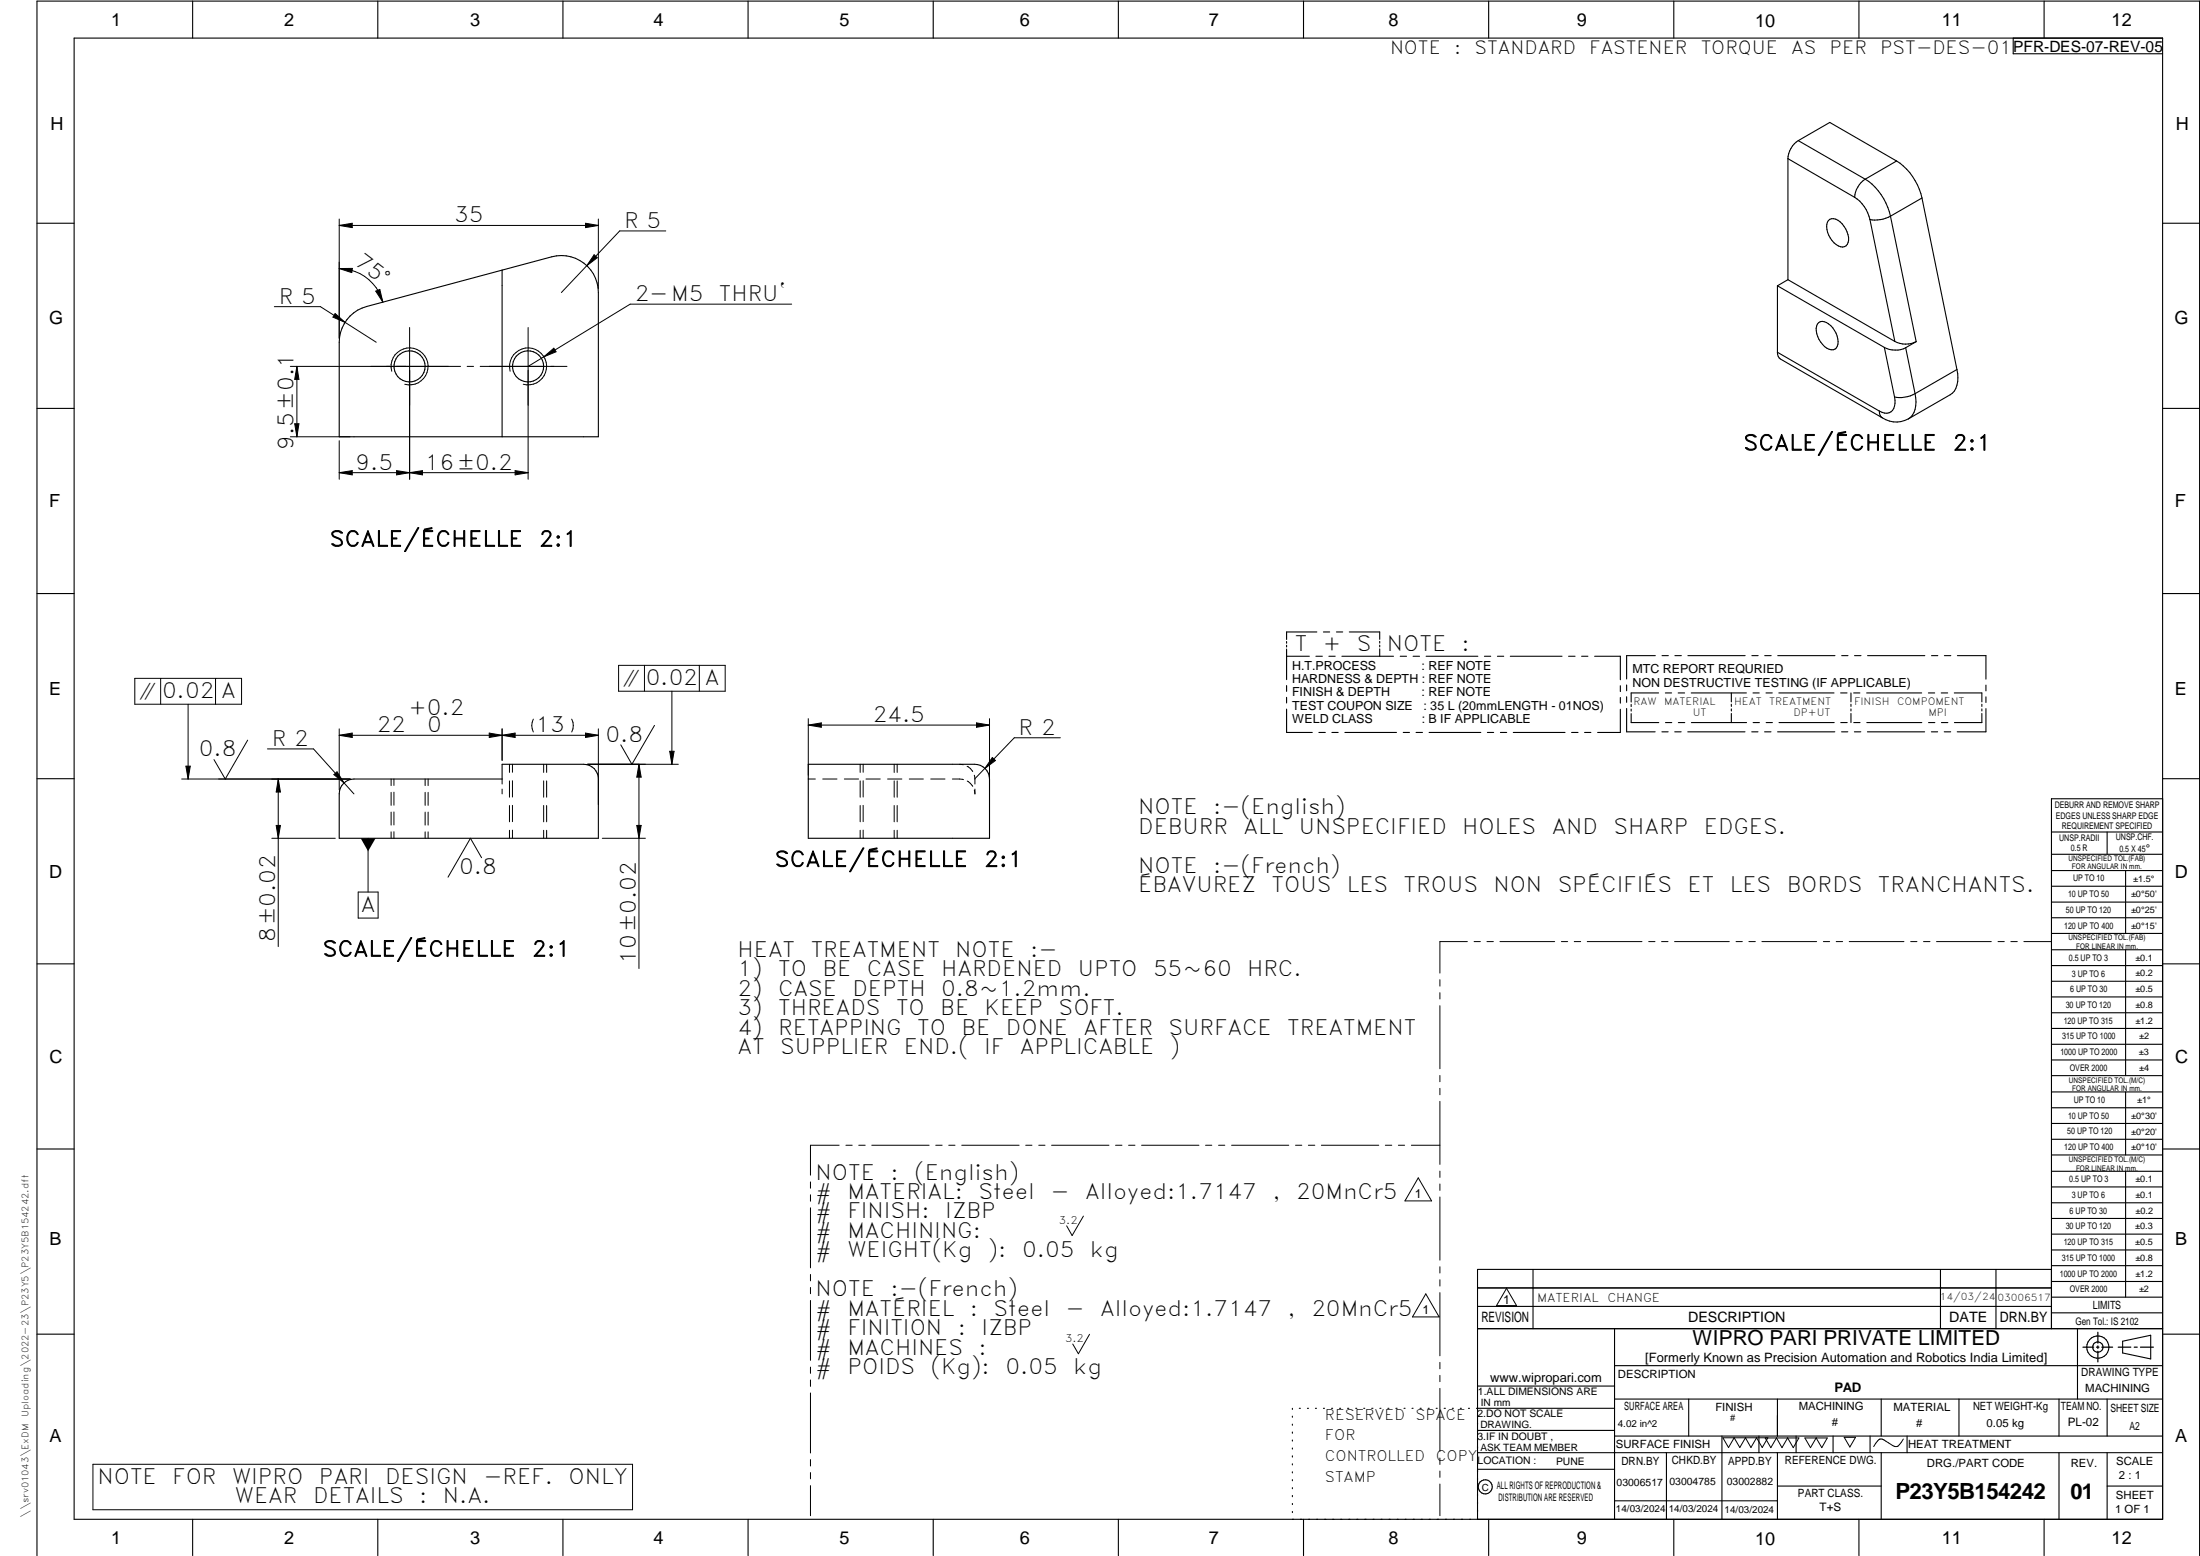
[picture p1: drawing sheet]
<svg xmlns="http://www.w3.org/2000/svg" width="594mm" height="420mm" viewBox="0 0 594 420" stroke-linecap="round" stroke-linejoin="round" font-family="sans-serif">
<g fill="none" stroke="#000" stroke-width=".3">
<path d="M20 10.3h564v400h-564zM52 .3v10M102 .3v10M152 .3v10M202 .3v10M252 .3v10M302 .3v10M352 .3v10M402 .3v10M452 .3v10M502 .3v10M543.6 10.3v4.2h40.4"/>
<path d="M552 .3v10M485.6 38a6.2 6.2 0 0 0-2.8 4.8M485.6 38l8.5-4.9 18 10.4M485.6 38l18.1 10.4M482.8 42.8l18 10.5M482.8 42.8v32.7M493.7 59.6a2.24 2.24 0 0 1 3.2 .3 6.2 6.2 0 0 1 2.2 5.5 1.83 1.83 0 0 1-1.5 1.3 1.83 1.83 0 0 1-1.8-.7 5.9 5.9 0 0 1-2.3-6zM500.8 53.3a9.6 9.6 0 0 1 4.1 6M503.7 48.4a15.9 15.9 0 0 1 6.8 10M503.7 48.4a6.4 6.4 0 0 0-2.9 4.9M504.9 59.3l6.8 32.9M510.5 58.4l6.9 33.8"/>
<path d="M510.5 58.4a8.5 8.5 0 0 1-5.6 .9M512.1 43.5l-8.4 4.9M512.1 43.5a16 16 0 0 1 6.9 10M519 53.5l9.4 46.3M519 53.5l-8.5 4.9M10 60.3h10M135.6 72.9v45M480 77.2v17.9M480 77.2l28.8 16.6M482.8 75.5l-2.8 1.7M482.8 75.5l28.9 16.7M584 60.3h10"/>
<path d="M94.5 85.3a9.5 9.5 0 0 1 4.5-2.5l50-13.5a10 10 0 0 1 12.6 9.7v38.9h-70v-25.5a10.1 10.1 0 0 1 2.9-7.1zM480 95.1a2.08 2.08 0 0 0 .8 1.8l27.5 15.9M480 95.1l27.5 15.9M491.1 87.1a2.59 2.59 0 0 1 3.3 .8 5.7 5.7 0 0 1 1.7 5.6 1.76 1.76 0 0 1-2.8 .5 6.2 6.2 0 0 1-2.7-5.9zM508.8 93.8a6.5 6.5 0 0 0 5.8 .1M508.8 93.8l2.8 13.4M511.7 92.2a6.3 6.3 0 0 0 5.7 0M514.6 93.9l2.5 12.4M517.4 92.2l-2.8 1.7M528.4 99.8l-11.3 6.5M528.4 99.8a6.8 6.8 0 0 1-1.2 6.4l-11.9 6.9M10 110.3h10"/>
<path d="M507.5 111a1.95 1.95 0 0 0 .8 1.8M508.3 112.8a6.7 6.7 0 0 0 7 .3M511.6 107.2a3.6 3.6 0 0 1-1.5 4.3 3.1 3.1 0 0 1-2.6-.5M517.1 106.3a6.1 6.1 0 0 1-1.8 6.8M517.1 106.3a8.5 8.5 0 0 1-5.5 .9M584 110.3h10M10 160.3h10M347.4 177.2h6.2M347.4 173.2v.5M347.4 174.2v.5M347.4 175.3v8.2M355.3 177.2h1.8"/>
<path d="M355.6 170.6h-8.2v2.1M357.4 170.6h1.7M358.9 177.2h1.6M360.9 170.6h1.7M362.4 177.2h13.9M364.4 170.6h8.2v2M372.6 173.2v.5M372.6 174.2v.5M372.6 175.2v2M378.1 177.2h1.7M381.6 177.2h1.7M385.1 177.2h14"/>
<path d="M400.8 177.2h1.7M404.4 177.2h1.7M407.8 177.2h14M423.6 177.2h1.7M427.1 177.2h1.7M430.6 177.2h7v6.4M447 177h-7.8v6.3M448.8 177h1.7M452.3 177h1.7M455.8 177h15.4M473.1 177h1.7M476.5 177h1.8"/>
<path d="M480.1 177h15.4M497.3 177h1.7M500.8 177h1.7M504.3 177h15.5M521.6 177h1.7M525.1 177h1.7M528.6 177h7.7v6.4M584 160.3h10M347.4 185.1v1.6M347.4 188.3v1.5M347.4 191.5v6.3h7M356.1 197.8h1.8"/>
<path d="M359.7 197.8h1.7M363.2 197.8h13.9M378.9 197.8h1.7M382.4 197.8h1.7M385.9 197.8h14M401.7 197.8h1.6M405.2 197.8h1.7M408.6 197.8h14M424.4 197.8h1.7M427.9 197.8h1.7M437.6 185.2v1.5M437.6 188.3v1.6"/>
<path d="M437.6 191.5v6.3h-6.2M439.2 185v1.5M439.2 188.1v1.6M439.2 191.3v6.3h7.7M440.5 192.7v2.4h7.4M440.5 190.2v.6M440.5 191.5v.5M447.9 187.1h-7.4v2.5M448.8 197.6h1.7M449.7 187.1h1.7M449.7 195.1h1.7M452.2 197.6h1.8"/>
<path d="M453.2 187.1h1.7M453.2 195.1h1.7M455.8 197.6h15.4M456.7 187.1h14.9M456.7 195.1h14.9M467.5 187.1v2.4M467.5 190.2v.6M467.5 191.4v.6M467.5 192.7v2.4M473 197.6h1.7M473.4 187.1h1.7M473.4 195.1h1.7"/>
<path d="M476.5 197.6h1.7M476.9 187.1h1.7M476.9 195.1h1.7M480 197.6h15.5M480.3 187.1h15M480.4 195.1h14.9M497 187.1h1.8M497.1 195.1h1.7M497.3 197.6h1.7M499.8 187.1v2.4M499.8 190.2v.6M499.8 191.4v.6"/>
<path d="M499.8 192.7v2.4M500.5 187.1h1.7M500.6 195.1h1.7M500.8 197.6h1.7M504.1 187.1h14.8M504.1 195.1h14.9M504.3 197.6h15.4M520.7 187.1h1.7M520.8 195.1h1.7M521.5 197.6h1.7M524.2 187.1h1.7M524.2 195.1h1.8"/>
<path d="M525 197.6h1.7M527.7 187.1h7.5v2.4M535.2 190.2v.6M535.2 191.4v.6M535.2 192.7v2.4h-7.4M536.3 185v1.6M536.3 188.2v1.5M536.3 191.3v6.3h-7.8M10 210.3h10M92.8 211.5a3.7 3.7 0 0 1 2.8-1.1h40v-4h22a3.9 3.9 0 0 1 4 4v16h-70v-12a3.9 3.9 0 0 1 1.2-2.9zM218.3 206.4h44.9a4 4 0 0 1 4 4v16h-48.9zM584 215.7h-30v143.1"/>
<path d="M584 210.3h10M554 224.7h30M554 230.7h30M554 235.1h30M554 239.3h30M569 224.7v6M574 235.1v17M554 243.6h30M554 247.8h30M554 252.1h30M554 256.5h30M574 256.5v33.9"/>
<path d="M10 260.3h10M554 260.7h30M554 265h30M554 269.2h30M554 273.5h30M554 277.7h30M584 260.3h10M554 282h30M554 286.2h30M554 290.4h30M554 294.9h30M554 299.1h30"/>
<path d="M574 294.9v17M10 310.3h10M554 303.4h30M554 307.6h30M554 311.9h30M554 316.3h30M574 316.3v34M584 310.3h10M554 320.5h30M554 324.8h30M554 329h30M554 333.2h30"/>
<path d="M554 337.5h30M399 358.8h185M399 352.8h155M399 347.8h155M414 342.8v16M436 358.8v51.5M524 342.8v16M539 342.8v16M554 341.8h30M554 346h30M554 350.3h30M554 354.5h30"/>
<path d="M554 342.8h-155v67.5M561 358.8v19M10 360.3h10M399 374.3h37M436 368.8h148M436 377.8h148M456 377.8v10M480 377.8v10M508 377.8v10M529 377.8v10M556 377.8v10M569 377.8v10"/>
<path d="M573.2 362.2l7.6-1.6v6.3l-7.6-1.6zM584 360.3h10M349 380.3v.3M349 382.4v.3M349 384.6v.3M349 386.7v.3M349 388.8v.3M349 391v.3M349 393.1v.3M349 395.3v.3M349 397.4v.3M349 399.5v.3"/>
<path d="M350.9 380.3h.2M353.1 380.3h.2M355.2 380.3h.3M357.4 380.3h.3M359.6 380.3h.3M361.7 380.3h.3M363.9 380.3h.3M366.1 380.3h.3M368.3 380.3h.2M370.4 380.3h.3M372.6 380.3h.3M374.8 380.3h.3"/>
<path d="M376.9 380.3h.4M379.1 380.3h.3M381.3 380.3h.3M383.4 380.3h.4M385.6 380.3h.3M387.8 380.3h.3M390 380.3h.3M392.2 380.3h.3M394.3 380.3h.3M396.5 380.3h.3M398.7 380.3h37.3M399 386.2h37"/>
<path d="M399 396.7h37M436 387.8h148M450 392.3v18M465 387.8v22.5M475 387.8v4.5M480 392.3v18M485 387.8v4.5M495 387.8v4.5M505 387.8v4.5M508 392.3v18M515 387.8v4.5M556 392.3v18"/>
<path d="M569 392.3v18M584 392.3h-185M52 410.3v9.7M102 410.3v9.7M152 410.3v9.7M202 410.3v9.7M252 410.3v9.7M302 410.3v9.7M349 401.7v.3M349 403.8v.4M349 406v.3M349 408.1v.3"/>
<path d="M352 410.3v9.7M402 410.3v9.7M436 405.3h44M452 410.3v9.7M480 401.3h28M502 410.3v9.7M552 410.3v9.7M569 401.3h15M10 420v-419.7h584v419.7"/>
<circle cx="110.6" cy="98.9" r="4.2"/>
<circle cx="142.6" cy="98.9" r="4.2"/>
<circle cx="566.5" cy="363.8" r="2.99"/>
<circle cx="566.5" cy="363.7" r="1.41"/>
<circle cx="401.1" cy="401.5" r="1.9"/>
</g>
<path d="M566.5 359.7v3M562.5 363.8h2.9M566.1 363.8h.7M566.5 363.4v.7M566.5 364.9v2.8M567.6 363.8h2.9M572 363.8h3.4M576.3 363.8h.8M578 363.8h3.5" fill="none" stroke="#000" stroke-width=".34"/>
<g fill="none" stroke="#000" stroke-width=".27">
<path d="M91.6 59.1v32.3M161.6 59.1v18.9M91.6 72.5h3.6l-.2 1.1zM91.6 72.5a12.2 12.2 0 0 1 11.8 9.1M91.6 60.9l3.5-.6v1.2zM91.6 60.9h70M101.5 78.6l1.1-.5 .8 3.5zM158.1 60.3l3.5 .6-3.5 .6zM160.4 68.8l.9 .8-2.9 2.2zM179.8 62.4h-12.5l-15.7 16.6M74.1 82.8h12.4l15.1 9.6M78.4 98.9h46"/>
<path d="M80.2 98.9l.5 3.5h-1.1zM80.2 98.9v19M90.5 84.7l2.7 2.3-3.3-1.4zM110.6 88.4v41M126.1 98.9h1.8M129.7 98.9h23.4M142.6 88.4v41M146.8 96.4l2.8-2.4 .5 1zM213.8 82.1h-43.6l-27.6 16.8M78.4 117.9h16.2M79.6 114.4h1.1l-.5 3.5zM91.6 119v10.4"/>
<path d="M105.8 100.2a5 5 0 0 1 4.4-6.2 5 5 0 0 1 5.4 5.4 5 5 0 0 1-6.3 4.4M137.7 100.2a5 5 0 0 1 4.4-6.3 5 5 0 0 1 5.4 5.4 5 5 0 0 1-6.2 4.5M91.6 127.6l3.5-.5v1.1zM91.6 127.6h51M107.1 127.1l3.5 .5-3.5 .6zM110.6 127.6l3.5-.5v1.1zM139.1 127.1l3.5 .5-3.5 .6zM167 179.7h28.8v6.9h-28.8zM174 179.7v6.9M188.8 179.7v6.9M36.4 183.2h28.8v7h-28.8zM43.4 183.2v7"/>
<path d="M50.8 190.2v20.2M58.2 183.2v7M66.9 199.9l-6.1 10.5-3-5.3M91.6 196.8v16.5M91.6 198.5l3.5-.5v1.1zM91.6 198.5h70M132.1 198v1.1l7-1.1v1.1zM135.6 196.8v8.5M144 194.2a3.8 3.8 0 0 0 0 3.5M154.4 194.2a3.8 3.8 0 0 1 0 3.5M158.1 198l3.5 .5-3.5 .6zM161.6 196.8v20.5"/>
<path d="M176.7 195.9l-6.1 10.5-3-5.3M181.4 186.6v19.8M218.3 194.1v15.2M218.3 195.8l3.5-.6v1.2zM218.3 195.8h48.9M263.7 195.2l3.5 .6-3.5 .6zM267.2 194.1v23.2M286.3 199.2h-12.4l-10.7 11.2M49.1 210.4h45.5M50.2 206.9h1.2l-.6 3.5zM72.2 202.2h12.5l10.9 12.2M75.1 210.4v45.2"/>
<path d="M75.1 210.4l.6 3.5h-1.1zM90.2 209.2l.8-.8 1.9 3zM105.6 210.4v1.7M105.6 214v3.5M105.6 219.3v3.5M106.4 210.4v1.7M106.4 213.9v3.5M106.4 219.2v3.6M114.8 210.4v1.7M114.8 214v3.5M114.8 219.3v3.5M115.6 210.4v1.7"/>
<path d="M115.6 214v3.5M115.6 219.3v3.5M135.6 210.4v1.3M135.6 213.1v1.3M137.6 206.4v2.2M137.6 210.9v4.4M137.6 217.5v4.4M138.4 206.4v2.1M138.4 210.8v4.4M138.4 217.5v4.4M146.8 206.4v2.2M146.8 210.9v4.4"/>
<path d="M146.8 217.5v4.4M147.6 206.4v2.2M147.6 210.9v4.4M147.6 217.5v4.4M158.7 206.4h24.5M172.5 206.4l.6 3.4h-1.1zM172.5 206.4v55.1M180.8 202.9h1.2l-.6 3.5zM218.3 210.4h1.9M222.2 210.4h3.8M228 210.4h3.9M232.3 206.4v2.2"/>
<path d="M232.3 210.9v4.4M232.3 217.5v4.4M233.1 206.4v2.1M233.1 210.8v4.4M233.1 217.5v4.4M233.8 210.4h3.9M239.7 210.4h3.8M241.5 206.4v2.2M241.5 210.9v4.4M241.5 217.5v4.4M242.3 206.4v2.2M242.3 210.9v4.4"/>
<path d="M242.3 217.5v4.4M245.5 210.4h3.8M251.3 210.4h3.9M257.2 210.4l3 .1M259.1 206.4l1 .1M261.1 206.9l.9 .6 .7 .8M261.2 210.9l1.5 1.4M263.1 209.3l.2 2.4M263.3 213.1v1.3l-.2-1M268 204.6l.8 .8-2.8 2.1zM73.4 226.4h17.1M74.6 222.9h1.1l-.6 3.5z"/>
<path d="M99.4 226.4v14.5M105.6 224.6v1.8M106.4 224.6v1.8M114.8 224.6v1.8M115.6 224.6v1.8M130 231.6l-3-5.2-6 10.5M137.6 224.2v2.2M138.4 224.2v2.2M146.8 224.2v2.2M147.6 224.2v2.2M162.6 226.4h11.7M172 222.9h1.1l-.6 3.5z"/>
<path d="M232.3 224.2v2.2M233.1 224.2v2.2M241.5 224.2v2.2M242.3 224.2v2.2M96.7 240.9h5.4v7h-5.4zM396.2 254.3h-7.4v8.5M398.1 254.3h1.6M401.5 254.3h1.8M405 254.3h14.8M421.6 254.3h1.7M425.1 254.3h1.7M428.6 254.3h14.8"/>
<path d="M445.2 254.3h1.7M448.7 254.3h1.7M452.2 254.3h14.8M468.8 254.3h1.7M472.3 254.3h1.7M475.8 254.3h14.8M492.4 254.3h1.7M495.8 254.3h1.8M499.4 254.3h14.7M516 254.3h1.6M519.4 254.3h1.8M522.9 254.3h14.8"/>
<path d="M539.5 254.3h1.7M543 254.3h1.7M546.5 254.3h7.4M388.8 264.5v1.8M388.8 268.1v1.6M388.8 271.6v17M388.8 290.4v1.7M388.8 293.9v1.7M388.8 297.4v17M218.9 319.2v1.6M226.6 309.2h-7.7v8.1M228.4 309.2h1.7"/>
<path d="M231.9 309.2h1.7M235.4 309.2h15.5M252.7 309.2h1.7M256.2 309.2h1.7M259.7 309.2h15.5M277 309.2h1.7M280.5 309.2h1.7M284 309.2h15.5M301.2 309.2h1.8M304.8 309.2h1.7M308.3 309.2h15.5M325.5 309.2h1.7"/>
<path d="M329.1 309.2h1.6M332.6 309.2h15.4M349.8 309.2h1.7M353.3 309.2h1.7M356.8 309.2h15.5M374.1 309.2h1.7M377.6 309.2h1.7M381.1 309.2h7.7M383 318.1l3.6 6.2h-7.2zM388.8 316.2v1.7M388.8 319.7v1.7M218.9 322.6v1.8"/>
<path d="M218.9 326.1v16.2M292.6 328.4l-3.1 5.2-1.5-2.6M388.8 323.2v17.1M218.9 344.1v1.8M218.9 347.6v1.7M218.9 351.2v16.1M385 349.4l3.6 6.2h-7.2zM388.8 342.1v1.6M388.8 345.6v1.7M388.8 349v17.1M406.8 347.9l2.7 4.7h-5.4zM218.9 369.1v1.7"/>
<path d="M218.9 372.6v1.8M218.9 376.1v16.2M294.2 360.3l-3 5.2-1.5-2.6M388.8 367.9v1.7M388.8 371.4v1.7M388.8 374.9v17M25.1 395.4h145.7v12.3h-145.7zM218.9 394.1v1.8M218.9 397.6v1.7M388.8 393.7v1.7M388.8 397.2v1.7M465.2 388.2h12.2l-1.5 2.7-1.6-2.7-1.5 2.7-1.5-2.7-1.5 2.7-1.5-2.7-1.5 2.7z"/>
<path d="M476.7 388.3h9.1l-1.6 2.6-1.5-2.6-1.5 2.6-1.5-2.6-1.5 2.6zM487.4 388.3h6l-1.5 2.6-1.5-2.6-1.5 2.6zM498 388.1h3.1l-1.6 2.6zM514 388.6l-1.1 1.5a1.2 1.2 0 0 1-1.8 .3l-1.8-1.2a1.55 1.55 0 0 0-1.6-.6 1.55 1.55 0 0 0-1.2 1.1l-.5 .9M218.9 401.2v8.1M388.8 400.7v8.6"/>
</g>
<g fill="#000">
<path d="M91.6 72.5h3.6l-.2 1.1zM91.6 60.9l3.5-.6v1.2zM101.5 78.6l1.1-.5 .8 3.5zM158.1 60.3l3.5 .6-3.5 .6zM160.4 68.8l.9 .8-2.9 2.2zM90.5 84.7l2.7 2.3-3.3-1.4zM146.8 96.4l2.8-2.4 .5 1zM79.6 114.4h1.1l-.5 3.5zM80.2 98.9l.5 3.5h-1.1zM91.6 127.6l3.5-.5v1.1zM107.1 127.1l3.5 .5-3.5 .6zM110.6 127.6l3.5-.5v1.1z"/>
<path d="M139.1 127.1l3.5 .5-3.5 .6zM91.6 198.5l3.5-.5v1.1zM132.1 198l3.5 .5-3.5 .6zM135.6 198.5l3.5-.5v1.1zM158.1 198l3.5 .5-3.5 .6zM218.3 195.8l3.5-.6v1.2zM263.7 195.2l3.5 .6-3.5 .6zM50.2 206.9h1.2l-.6 3.5zM75.1 210.4l.6 3.5h-1.1zM90.2 209.2l.8-.8 1.9 3zM172.5 206.4l.6 3.4h-1.1zM180.8 202.9h1.2l-.6 3.5z"/>
<path d="M268 204.6l.8 .8-2.8 2.1zM74.6 222.9h1.1l-.6 3.5zM97.4 226.4h4l-2 3.5zM172 222.9h1.1l-.6 3.5z"/>
</g>
<text font-size="6" x="511.8" y="404.8">P23Y5B154242</text>
<text font-size="5.9" x="559.1" y="404.7">01</text>
<g font-size="5.7">
<text x="122.6" y="60">35</text>
<text x="168.6" y="61.5">R 5</text>
<text x="95.5" y="71.2" transform="rotate(37 95.5 71.2)">75°</text>
<text x="75.3" y="82">R 5</text>
<text x="171.4" y="81.3">2-M5</text>
<text x="194.1" y="81.3">THRU`</text>
<text x="79.3" y="121.4" transform="rotate(-90 79.3 121.4)">9.5±0.1</text>
<text x="470.8" y="121.6">SCALE/ÉCHELLE</text>
<text x="527.3" y="121.6">2:1</text>
<text x="96" y="126.8">9.5</text>
<text x="114.7" y="126.8">16±0.2</text>
<text x="89" y="147.5">SCALE/ÉCHELLE</text>
<text x="145.6" y="147.5">2:1</text>
<text x="349.7" y="175.8">T</text>
<text x="357.3" y="175.8">+</text>
<text x="366.4" y="175.8">S</text>
<text x="374.5" y="175.8">NOTE</text>
<text x="394.7" y="175.8">:</text>
<text x="174.4" y="184.9">0.02 A</text>
<text x="43.8" y="188.4">0.02 A</text>
<text x="101.7" y="197.7">22</text>
<text x="110.3" y="193.1">+0.2</text>
<text x="115.3" y="197.7">0</text>
<text x="144.6" y="197.7">13</text>
<text x="235.7" y="194.9">24.5</text>
<text x="73.4" y="201.3">R 2</text>
<text x="163.5" y="200.2">0.8</text>
<text x="275.1" y="198.4">R 2</text>
<text x="53.7" y="204.3">0.8</text>
<text x="307.4" y="219.9">NOTE</text>
<text x="327.6" y="219.9">:-(English)</text>
<text x="307.4" y="225.1">DEBURR</text>
<text x="335.8" y="225.1">ALL</text>
<text x="350.7" y="225.1">UNSPECIFIED</text>
<text x="394.9" y="225.1">HOLES</text>
<text x="419" y="225.1">AND</text>
<text x="435.7" y="225.1">SHARP</text>
<text x="460.1" y="225.1">EDGES.</text>
<text x="124" y="236">0.8</text>
<text x="209.2" y="234">SCALE/ÉCHELLE</text>
<text x="265.7" y="234">2:1</text>
<text x="307.4" y="235.6">NOTE</text>
<text x="327.6" y="235.6">:-(French)</text>
<text x="307.4" y="240.9">ÉBAVUREZ</text>
<text x="343.4" y="240.9">TOUS</text>
<text x="363.7" y="240.9">LES</text>
<text x="379" y="240.9">TROUS</text>
<text x="403.3" y="240.9">NON</text>
<text x="420.6" y="240.9">SPÉCIFIÉS</text>
<text x="455.7" y="240.9">ET</text>
<text x="467.1" y="240.9">LES</text>
<text x="482.5" y="240.9">BORDS</text>
<text x="507.1" y="240.9">TRANCHANTS.</text>
<text x="97.4" y="246.2">A</text>
<text x="74.3" y="254.4" transform="rotate(-90 74.3 254.4)">8±0.02</text>
<text x="87.1" y="258.2">SCALE/ÉCHELLE</text>
<text x="143.7" y="258.2">2:1</text>
<text x="171.7" y="260.3" transform="rotate(-90 171.7 260.3)">10±0.02</text>
<text x="199.2" y="258.4">HEAT</text>
<text x="199.2" y="263.7">1)</text>
<text x="210.1" y="263.7">TO</text>
<text x="218.9" y="258.4">TREATMENT</text>
<text x="222.1" y="263.7">BE</text>
<text x="234" y="263.7">CASE</text>
<text x="254.2" y="263.7">HARDENED</text>
<text x="258" y="258.4">NOTE</text>
<text x="278.2" y="258.4">:-</text>
<text x="291.1" y="263.7">UPTO</text>
<text x="311.4" y="263.7">55~60</text>
<text x="336.8" y="263.7">HRC.</text>
<text x="199.2" y="268.9">2)</text>
<text x="210.1" y="268.9">CASE</text>
<text x="230.2" y="268.9">DEPTH</text>
<text x="254.1" y="268.9">0.8~1.2mm.</text>
<text x="199.2" y="274.2">3)</text>
<text x="210.1" y="274.2">THREADS</text>
<text x="242" y="274.2">TO</text>
<text x="253.9" y="274.2">BE</text>
<text x="265.9" y="274.2">KEEP</text>
<text x="285.9" y="274.2">SOFT.</text>
<text x="199.2" y="279.4">4)</text>
<text x="210.1" y="279.4">RETAPPING</text>
<text x="247.7" y="279.4">TO</text>
<text x="259.6" y="279.4">BE</text>
<text x="271.6" y="279.4">DONE</text>
<text x="292.6" y="279.4">AFTER</text>
<text x="315.6" y="279.4">SURFACE</text>
<text x="347.6" y="279.4">TREATMENT</text>
<text x="199.2" y="284.7">AT</text>
<text x="210.7" y="284.7">SUPPLIER</text>
<text x="244.1" y="284.7">END.(</text>
<text x="265.7" y="284.7">IF</text>
<text x="275.4" y="284.7">APPLICABLE</text>
<text x="315.9" y="284.7">)</text>
<text x="220.3" y="318.5">NOTE</text>
<text x="220.3" y="323.8">#</text>
<text x="228.8" y="323.8">MATERIAL:</text>
<text x="240.4" y="318.5">:</text>
<text x="246.9" y="318.5">(English)</text>
<text x="264.3" y="323.8">Steel</text>
<text x="283.7" y="323.8">-</text>
<text x="293" y="323.8">Alloyed:1.7147</text>
<text x="343.6" y="323.8">,</text>
<text x="350" y="323.8">20MnCr5</text>
<text x="220.3" y="329">#</text>
<text x="228.8" y="329">FINISH:</text>
<text x="255.3" y="329">IZBP</text>
<text x="220.3" y="334.3">#</text>
<text x="228.8" y="334.3">MACHINING:</text>
<text x="220.3" y="339.5">#</text>
<text x="228.8" y="339.5">WEIGHT(Kg</text>
<text x="266.8" y="339.5">):</text>
<text x="276" y="339.5">0.05</text>
<text x="294.3" y="339.5">kg</text>
<text x="220.3" y="350">NOTE</text>
<text x="240.4" y="350">:-(French)</text>
<text x="220.3" y="355.3">#</text>
<text x="228.8" y="355.3">MATÉRIEL</text>
<text x="261.9" y="355.3">:</text>
<text x="268.3" y="355.3">Steel</text>
<text x="287.8" y="355.3">-</text>
<text x="297.1" y="355.3">Alloyed:1.7147</text>
<text x="347.7" y="355.3">,</text>
<text x="354.1" y="355.3">20MnCr5</text>
<text x="220.3" y="360.5">#</text>
<text x="220.3" y="365.8">#</text>
<text x="228.8" y="365.8">MACHINES</text>
<text x="228.8" y="360.5">FINITION</text>
<text x="258.6" y="360.5">:</text>
<text x="264.3" y="365.8">:</text>
<text x="265.1" y="360.5">IZBP</text>
<text x="220.3" y="371">#</text>
<text x="228.8" y="371">POIDS</text>
<text x="251.3" y="371">(Kg):</text>
<text x="271.5" y="371">0.05</text>
<text x="289.8" y="371">kg</text>
<text x="26.3" y="400.6">NOTE</text>
<text x="46.5" y="400.6">FOR</text>
<text x="62.7" y="400.6">WIPRO</text>
<text x="86.1" y="400.6">PARI</text>
<text x="104" y="400.6">DESIGN</text>
<text x="130.5" y="400.6">-REF.</text>
<text x="153.5" y="400.6">ONLY</text>
<text x="63.4" y="405.9">WEAR</text>
<text x="84.5" y="405.9">DETAILS</text>
<text x="113.2" y="405.9">:</text>
<text x="119.6" y="405.9">N.A.</text>
</g>
<text font-size="5.6" x="457" y="363.2">WIPRO PARI PRIVATE LIMITED</text>
<g font-size="5.4">
<text x="168.3" y="184.9">i</text>
<text x="37.7" y="188.4">i</text>
</g>
<g font-size="4.9">
<text x="30" y="6.9">1</text>
<text x="76.7" y="6.9">2</text>
<text x="127" y="6.9">3</text>
<text x="176.5" y="6.9">4</text>
<text x="226.7" y="6.9">5</text>
<text x="275.4" y="6.9">6</text>
<text x="326.4" y="6.9">7</text>
<text x="375" y="6.9">8</text>
<text x="425.8" y="6.9">9</text>
<text x="473.9" y="7.3">10</text>
<text x="524.3" y="6.9">11</text>
<text x="570.2" y="6.9">12</text>
<text x="375.4" y="14.5">NOTE</text>
<text x="392.7" y="14.5">:</text>
<text x="398.2" y="14.5">STANDARD</text>
<text x="429.2" y="14.5">FASTENER</text>
<text x="459.2" y="14.5">TORQUE</text>
<text x="483.7" y="14.5">AS</text>
<text x="494.1" y="14.5">PER</text>
<text x="507.7" y="14.5">PST-DES-01</text>
<text x="13.6" y="35.1">H</text>
<text x="587.6" y="35.1">H</text>
<text x="13.2" y="87.5">G</text>
<text x="587.2" y="87.5">G</text>
<text x="13.2" y="137">F</text>
<text x="587.2" y="137">F</text>
<text x="13.2" y="187.6">E</text>
<text x="587.2" y="187.6">E</text>
<text x="13.2" y="237">D</text>
<text x="587.2" y="237">D</text>
<text x="13.4" y="287.1">C</text>
<text x="587.4" y="287.1">C</text>
<text x="13.4" y="336.2">B</text>
<text x="587.4" y="336.2">B</text>
<text x="13.4" y="389.3">A</text>
<text x="587.4" y="389.3">A</text>
<text x="30" y="416.9">1</text>
<text x="76.7" y="416.9">2</text>
<text x="127" y="416.9">3</text>
<text x="176.5" y="416.9">4</text>
<text x="226.7" y="416.9">5</text>
<text x="275.4" y="416.9">6</text>
<text x="326.4" y="416.9">7</text>
<text x="375" y="416.9">8</text>
<text x="425.8" y="416.9">9</text>
<text x="473.9" y="417.3">10</text>
<text x="524.3" y="416.9">11</text>
<text x="570.2" y="416.9">12</text>
</g>
<text font-size="4.2" x="543.6" y="14">PFR-DES-07-REV-05</text>
<g font-size="3.9">
<text x="400" y="357.1">REVISION</text>
<text x="455.9" y="357.1">DESCRIPTION</text>
<text x="526.4" y="357.1">DATE</text>
<text x="540" y="357.1">DRN.BY</text>
<text x="357.8" y="383.3">RESERVED</text>
<text x="382.3" y="383.3">SPACE</text>
<text x="357.8" y="388.9">FOR</text>
<text x="357.8" y="394.5">CONTROLLED</text>
<text x="387.8" y="394.5">COPY</text>
<text x="357.8" y="400">STAMP</text>
</g>
<text font-size="3.6" x="495.4" y="375.8">PAD</text>
<g font-size="3.5">
<text x="444.3" y="367.7">[Formerly Known as Precision Automation and Robotics India Limited]</text>
<text x="402.4" y="373.3">www.wipropari.com</text>
</g>
<g font-size="3.4">
<text x="348.9" y="180.8">H.T.PROCESS</text>
<text x="348.9" y="184.4">HARDNESS &amp; DEPTH : REF NOTE</text>
<text x="383.9" y="180.8">: REF NOTE</text>
<text x="440.9" y="181.8">MTC REPORT REQURIED</text>
<text x="440.9" y="185.4">NON DESTRUCTIVE TESTING (IF APPLICABLE)</text>
<text x="348.9" y="188">FINISH &amp; DEPTH</text>
<text x="348.9" y="191.6">TEST COUPON SIZE</text>
<text x="383.8" y="188">: REF NOTE</text>
<text x="384.4" y="191.6">: 35 L (20mmLENGTH - 01NOS)</text>
<text x="348.9" y="195.2">WELD CLASS</text>
<text x="383.9" y="195.2">: B IF APPLICABLE</text>
<text x="382.1" y="323.4">1</text>
<text x="405.9" y="352.2">1</text>
<text x="384.1" y="354.8">1</text>
</g>
<g font-size="3.3">
<text x="415.1" y="351.5">MATERIAL</text>
<text x="434" y="351.5">CHANGE</text>
</g>
<g font-size="3.1">
<text x="565.1" y="353.5">LIMITS</text>
<text x="562" y="371.7">DRAWING TYPE</text>
<text x="436.9" y="372.1">DESCRIPTION</text>
<text x="563.1" y="375.9">MACHINING</text>
<text x="438.6" y="380.8">SURFACE AREA</text>
<text x="463.2" y="380.9">FINISH</text>
<text x="485.7" y="380.8">MACHINING</text>
<text x="511.3" y="380.9">MATERIAL</text>
<text x="532.8" y="380.7">NET WEIGHT-Kg</text>
<text x="556.5" y="380.7">TEAM NO.</text>
<text x="569.9" y="381.2">SHEET SIZE</text>
<text x="494.6" y="385.1">#</text>
<text x="517.4" y="385.3">#</text>
<text x="536.4" y="385.3">0.05 kg</text>
<text x="558.4" y="385.1">PL-02</text>
<text x="575" y="386.1">A2</text>
<text x="436.3" y="391">SURFACE FINISH</text>
<text x="437.8" y="395.5">DRN.BY</text>
<text x="451.4" y="395.4">CHKD.BY</text>
<text x="466.6" y="395.5">APPD.BY</text>
<text x="482" y="395.4">REFERENCE DWG.</text>
<text x="515.3" y="391.1">HEAT TREATMENT</text>
<text x="571.4" y="395.6">SCALE</text>
<text x="520.4" y="396.2">DRG./PART CODE</text>
<text x="559.2" y="396.1">REV.</text>
<text x="572.2" y="399.5">2 : 1</text>
<text x="485.5" y="404.3">PART CLASS.</text>
<text x="491.4" y="407.9">T+S</text>
<text x="571.4" y="404.7">SHEET</text>
<text x="571.2" y="408.4">1 OF 1</text>
</g>
<text font-size="3" x="579.5" y="230.1">°</text>
<g font-size="2.8">
<text x="286" y="330.6">3.2</text>
<text x="560.4" y="357.7">Gen Tol.: IS 2102</text>
<text x="287.6" y="362.5">3.2</text>
<text x="399.1" y="376.6">1.ALL DIMENSIONS ARE</text>
<text x="399" y="382.7">2.DO NOT SCALE</text>
<text x="399" y="388.7">3.IF IN DOUBT ,</text>
<text x="399" y="395.4">LOCATION :</text>
<text x="420.2" y="395.6">PUNE</text>
<text x="404.2" y="402">ALL RIGHTS OF REPRODUCTION &amp;</text>
<text x="436.5" y="401.2">03006517</text>
<text x="450.8" y="400.9">03004785</text>
<text x="466.3" y="401">03002882</text>
<text x="404.7" y="405.4">DISTRIBUTION ARE RESERVED</text>
</g>
<g font-size="2.7">
<text x="441.1" y="190.4">RAW</text>
<text x="449.4" y="190.4">MATERIAL</text>
<text x="468.3" y="190.4">HEAT</text>
<text x="477.8" y="190.4">TREATMENT</text>
<text x="500.7" y="190.4">FINISH</text>
<text x="512.3" y="190.4">COMPOMENT</text>
<text x="457.1" y="193.3">UT</text>
<text x="484.3" y="193.3">DP+UT</text>
<text x="520.7" y="193.3">MPI</text>
<text x="399.9" y="379.7">IN mm</text>
<text x="399.7" y="385.7">DRAWING.</text>
<text x="436.9" y="385.4">4.02 in^2</text>
<text x="399.7" y="391.8">ASK TEAM MEMBER</text>
<text x="400.1" y="402.5">C</text>
<text x="436.4" y="408.3">14/03/2024</text>
<text x="450.6" y="408.4">14/03/2024</text>
<text x="465.7" y="408.5">14/03/2024</text>
</g>
<g font-size="2.6">
<text x="523.8" y="351.1">14/03/24</text>
<text x="539.4" y="351.2">03006517</text>
</g>
<g font-size="2.5">
<text x="554.9" y="218.3">DEBURR AND REMOVE SHARP</text>
<text x="555.2" y="221">EDGES UNLESS SHARP EDGE</text>
<text x="556.1" y="227.1">UNSP.RADII</text>
<text x="556.8" y="223.8">REQUIREMENT SPECIFIED</text>
<text x="571.4" y="226.9">UNSP.CHF.</text>
<text x="559.2" y="229.9">0.5 R</text>
<text x="572.3" y="230.1">0.5 X 45</text>
<text x="559.8" y="238">UP TO 10</text>
<text x="576.1" y="238.1">±1.5°</text>
<text x="558.5" y="242.2">10 UP TO 50</text>
<text x="575.5" y="242.3">±0°50'</text>
<text x="557.4" y="250.7">120 UP TO 400</text>
<text x="557.9" y="246.5">50 UP TO 120</text>
<text x="575.5" y="250.7">±0°15'</text>
<text x="575.5" y="246.5">±0°25'</text>
<text x="558.7" y="259.4">0.5 UP TO 3</text>
<text x="559.5" y="263.7">3 UP TO 6</text>
<text x="576.6" y="263.6">±0.2</text>
<text x="576.6" y="259.4">±0.1</text>
<text x="559" y="267.9">6 UP TO 30</text>
<text x="576.6" y="267.9">±0.5</text>
<text x="557.8" y="272.2">30 UP TO 120</text>
<text x="576.6" y="272.2">±0.8</text>
<text x="556.9" y="280.7">315 UP TO 1000</text>
<text x="557.3" y="276.4">120 UP TO 315</text>
<text x="576.6" y="276.4">±1.2</text>
<text x="577.7" y="280.7">±2</text>
<text x="556.4" y="284.9">1000 UP TO 2000</text>
<text x="577.6" y="284.9">±3</text>
<text x="558.9" y="289.2">OVER 2000</text>
<text x="577.7" y="289.3">±4</text>
<text x="560" y="297.9">UP TO 10</text>
<text x="577.1" y="297.9">±1°</text>
<text x="558.5" y="302.1">10 UP TO 50</text>
<text x="575.5" y="302.1">±0°30'</text>
<text x="557.4" y="310.6">120 UP TO 400</text>
<text x="558.2" y="306.3">50 UP TO 120</text>
<text x="575.5" y="310.6">±0°10'</text>
<text x="575.5" y="306.4">±0°20'</text>
<text x="558.8" y="319.2">0.5 UP TO 3</text>
<text x="559.4" y="323.4">3 UP TO 6</text>
<text x="576.6" y="319.2">±0.1</text>
<text x="576.6" y="323.5">±0.1</text>
<text x="558.9" y="327.7">6 UP TO 30</text>
<text x="576.7" y="327.7">±0.2</text>
<text x="557.8" y="332">30 UP TO 120</text>
<text x="576.6" y="332">±0.3</text>
<text x="556.8" y="340.5">315 UP TO 1000</text>
<text x="557.3" y="336.3">120 UP TO 315</text>
<text x="576.6" y="336.3">±0.5</text>
<text x="576.6" y="340.5">±0.8</text>
<text x="556.2" y="344.7">1000 UP TO 2000</text>
<text x="576.6" y="344.7">±1.2</text>
<text x="558.9" y="349">OVER 2000</text>
<text x="577.6" y="349">±2</text>
<text x="467.2" y="383.8">#</text>
</g>
<g font-size="2.4">
<text x="7.7" y="382.7" transform="rotate(-90 7.7 382.7)">Uploading\2022-23\P23Y5\P23Y5B154242.dft</text>
<text x="7.7" y="409.8" transform="rotate(-90 7.7 409.8)">\\srv01043\ExDM</text>
</g>
<g font-size="2.1">
<text x="558.5" y="232.4">UNSPECIFIED TOL.(FAB)</text>
<text x="559.5" y="234.7">FOR ANGULAR IN mm.</text>
<text x="558.6" y="253.9">UNSPECIFIED TOL.(FAB)</text>
<text x="560.7" y="256.3">FOR LINEAR IN mm.</text>
<text x="558.7" y="292.3">UNSPECIFIED TOL.(M/C)</text>
<text x="559.6" y="294.7">FOR ANGULAR IN mm.</text>
<text x="558.7" y="313.7">UNSPECIFIED TOL.(M/C)</text>
<text x="560.6" y="316.1">FOR LINEAR IN mm.</text>
</g>
</svg>
